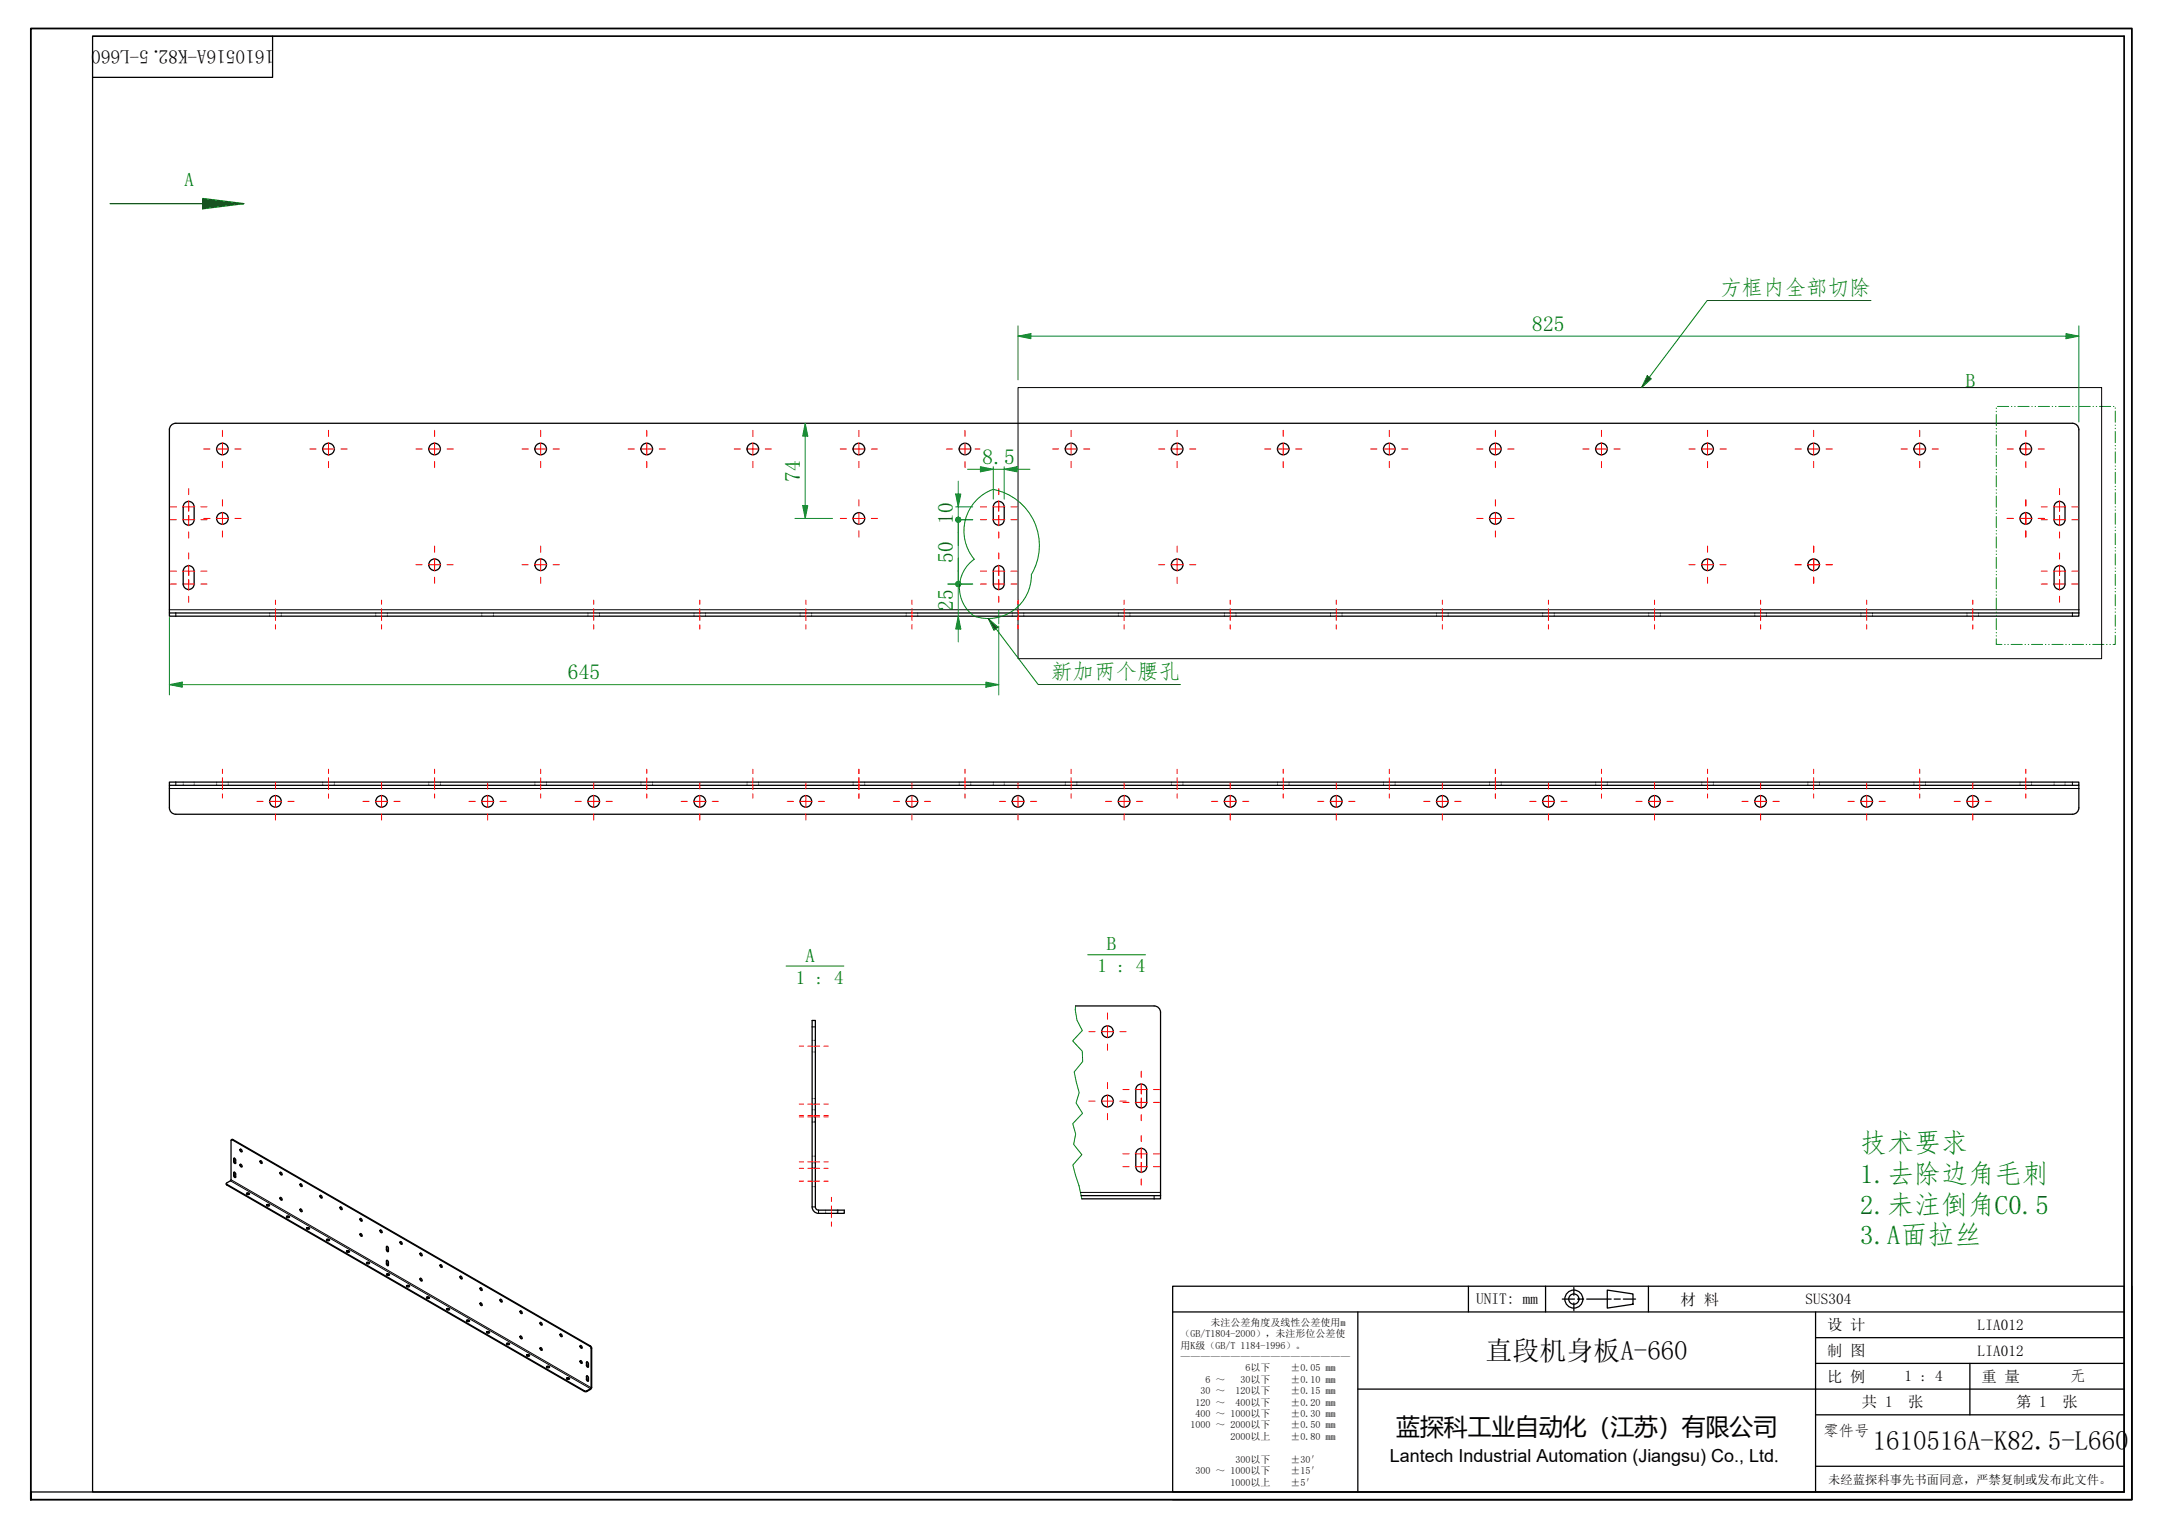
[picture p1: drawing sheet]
<svg xmlns="http://www.w3.org/2000/svg" width="420mm" height="297mm" viewBox="0 0 420 297" stroke-linecap="round" stroke-linejoin="round" font-family="sans-serif">
<g fill="none" stroke="#00f" stroke-width=".19">
<path d="M52.4 119.2v.2M52.4 119.6v.2M54.7 119.2v.2M54.7 119.6v.2M73.1 119.2v.2M73.1 119.6v.2M75.3 119.2v.2M75.3 119.6v.2M93.7 119.2v.2M93.7 119.6v.2M95.9 119.2v.2M95.9 119.6v.2"/>
<path d="M114.3 119.2v.2M114.3 119.6v.2M116.6 119.2v.2M116.6 119.6v.2M134.9 119.2v.2M134.9 119.6v.2M137.2 119.2v.2M137.2 119.6v.2M155.6 119.2v.2M155.6 119.6v.2M157.8 119.2v.2M157.8 119.6v.2"/>
<path d="M176.2 119.2v.2M176.2 119.6v.2M178.4 119.2v.2M178.4 119.6v.2M196.8 119.2v.2M196.8 119.6v.2M199.1 119.2v.2M199.1 119.6v.2M217.4 119.2v.2M217.4 119.6v.2M219.7 119.2v.2M219.7 119.6v.2"/>
<path d="M238.1 119.2v.2M238.1 119.6v.2M240.3 119.2v.2M240.3 119.6v.2M258.7 119.2v.2M258.7 119.6v.2M260.9 119.2v.2M260.9 119.6v.2M279.3 119.2v.2M279.3 119.6v.2M281.6 119.2v.2M281.6 119.6v.2"/>
<path d="M299.9 119.2v.2M299.9 119.6v.2M302.2 119.2v.2M302.2 119.6v.2M320.6 119.2v.2M320.6 119.6v.2M322.8 119.2v.2M322.8 119.6v.2M341.2 119.2v.2M341.2 119.6v.2M343.4 119.2v.2M343.4 119.6v.2"/>
<path d="M361.8 119.2v.2M361.8 119.6v.2M364.1 119.2v.2M364.1 119.6v.2M382.4 119.2v.2M382.4 119.6v.2M384.7 119.2v.2M384.7 119.6v.2M35.6 152v.2M35.6 152.5v.2M37.7 152v.2M37.7 152.5v.2"/>
<path d="M42.1 152v.2M42.1 152.5v.2M44.4 152v.2M44.4 152.5v.2M62.7 152v.2M62.7 152.5v.2M65 152v.2M65 152.5v.2M83.4 152v.2M83.4 152.5v.2M85.6 152v.2M85.6 152.5v.2"/>
<path d="M104 152v.2M104 152.5v.2M106.2 152v.2M106.2 152.5v.2M124.6 152v.2M124.6 152.5v.2M126.9 152v.2M126.9 152.5v.2M145.2 152v.2M145.2 152.5v.2M147.5 152v.2M147.5 152.5v.2"/>
<path d="M165.9 152v.2M165.9 152.5v.2M168.1 152v.2M168.1 152.5v.2M186.5 152v.2M186.5 152.5v.2M188.7 152v.2M188.7 152.5v.2M193.1 152v.2M193.1 152.5v.2M195.2 152v.2M195.2 152.5v.2"/>
<path d="M207.1 152v.2M207.1 152.5v.2M209.4 152v.2M209.4 152.5v.2M227.7 152v.2M227.7 152.5v.2M230 152v.2M230 152.5v.2M248.4 152v.2M248.4 152.5v.2M250.6 152v.2M250.6 152.5v.2"/>
<path d="M269 152v.2M269 152.5v.2M271.2 152v.2M271.2 152.5v.2M289.6 152v.2M289.6 152.5v.2M291.9 152v.2M291.9 152.5v.2M310.2 152v.2M310.2 152.5v.2M312.5 152v.2M312.5 152.5v.2"/>
<path d="M330.9 152v.2M330.9 152.5v.2M333.1 152v.2M333.1 152.5v.2M351.5 152v.2M351.5 152.5v.2M353.7 152v.2M353.7 152.5v.2M372.1 152v.2M372.1 152.5v.2M374.4 152v.2M374.4 152.5v.2"/>
<path d="M392.7 152v.2M392.7 152.5v.2M395 152v.2M395 152.5v.2M399.4 152v.2M399.4 152.5v.2M401.5 152v.2M401.5 152.5v.2M157.9 213.6h.2M157.9 218.2h.2M157.9 215.7h.2M157.9 218h.2"/>
<path d="M157.9 202.2h.2M157.9 204.5h.2M158.3 213.6h.2M158.3 218.2h.2M158.3 215.7h.2M158.3 218h.2M158.3 202.2h.2M158.3 204.5h.2M157.9 230.7h.2M157.9 226.1h.2M157.9 224.7h.2M157.9 227h.2"/>
<path d="M158.3 230.7h.2M158.3 226.1h.2M158.3 224.7h.2M158.3 227h.2M160.5 235.2v.3M160.5 235.7v.2M162.8 235.2v.3M162.8 235.7v.2"/>
</g>
<g fill="none" stroke="#000" stroke-width=".25">
<path d="M36.1 97.7a1.06 1.06 0 0 1 1.6 .8v2.5a1.06 1.06 0 0 1-1 1.1 1.06 1.06 0 0 1-1.1-1.1v-2.5l.1-.3zM193.6 97.7a1.06 1.06 0 0 1 1.1-.1 1.06 1.06 0 0 1 .5 .9v2.5a1.06 1.06 0 0 1-1 1.1 1.06 1.06 0 0 1-1.1-1.1v-2.5l.1-.3zM399.6 97.9a1.06 1.06 0 0 1 1.2-.4 1.06 1.06 0 0 1 .7 1v2.5a1.06 1.06 0 0 1-1.1 1.1 1.06 1.06 0 0 1-1-1.1v-2.5zM32.9 119.2v-35.7a1.25 1.25 0 0 1 1.3-1.2h368.7a1.25 1.25 0 0 1 1.3 1.2v35.7M32.9 119.2h371.3v.6h-371.3zM36.1 110.2a1.06 1.06 0 0 1 1.1-.1 1.06 1.06 0 0 1 .5 .9v2.5a1.06 1.06 0 0 1-1 1.1 1.06 1.06 0 0 1-1.1-1.1v-2.5l.1-.3zM193.6 110.2a1.06 1.06 0 0 1 1.1-.1 1.06 1.06 0 0 1 .5 .9v2.5a1.06 1.06 0 0 1-1 1.1 1.06 1.06 0 0 1-1.1-1.1v-2.5l.1-.3zM399.6 110.4a1.06 1.06 0 0 1 1.2-.4 1.06 1.06 0 0 1 .7 1v2.5a1.06 1.06 0 0 1-1.1 1.1 1.06 1.06 0 0 1-1-1.1v-2.5zM32.9 152h371.3v.7h-371.3zM32.9 152.7v4.3a1.25 1.25 0 0 0 1.3 1.3h368.7a1.25 1.25 0 0 0 1.3-1.3v-4.3M157.9 198.4h.6v36.2a.62 .62 0 0 0 .7 .6h5v.7h-5a1.25 1.25 0 0 1-1.3-1.3zM209.1 195.6h15.3a1.25 1.25 0 0 1 1.2 1.2v35.6"/>
<path d="M221 211.2a1.06 1.06 0 0 1 1.2-.4 1.06 1.06 0 0 1 .8 1v2.5a1.06 1.06 0 0 1-1.1 1.1 1.06 1.06 0 0 1-1.1-1.1v-2.5zM45 221.6h.2l69.5 40.1 .2 .4v7.8l-.9 .5h-.4l-69.5-40.2-.1-.2 .9-.7zM45 221.6l.3-.1 69.5 40.2 .2 .4v7.8l-1 .6h-.4l-69.5-40.1-.1-.3M45.5 227.9l.3 .2v.7a.23 .23 0 0 1-.3 .1 .23 .23 0 0 1-.1-.4zM45.5 225.2l.3 .2v.7a.23 .23 0 0 1-.3 .1 .23 .23 0 0 1-.1-.4zM45.6 225.1v.7l.2 .3M45.6 227.9v.6l.2 .3M46.7 226.4l.3 .1a.21 .21 0 0 1 .1 .3 .21 .21 0 0 1-.3 .1 .21 .21 0 0 1-.1-.3zM46.7 223.4l.3 .2a.21 .21 0 0 1 .1 .2 .21 .21 0 0 1-.3 .1 .21 .21 0 0 1-.1-.2zM46.8 226.3v.3l.3 .2M46.8 223.4v.3l.3 .2M47.9 232.1l.3-.1 .3 .1"/>
<path d="M48 232l.2-.1a.2 .2 0 0 1 .2 0 .2 .2 0 0 1 0 .3h-.1a.22 .22 0 0 1-.3 0 .22 .22 0 0 1 0-.2zM50.6 225.7l.3 .1a.21 .21 0 0 1 .1 .3 .21 .21 0 0 1-.3 .1 .21 .21 0 0 1-.1-.3zM50.7 225.6v.3l.3 .2M51.8 234.4l.3-.1 .3 .1M51.8 234.2l.2-.1a.2 .2 0 0 1 .3 .1 .2 .2 0 0 1 0 .2h-.4zM54.5 232.8l.3 .1a.21 .21 0 0 1 .1 .3 .21 .21 0 0 1-.3 .1 .21 .21 0 0 1-.1-.2zM54.5 227.9l.3 .1a.21 .21 0 0 1 .1 .3 .21 .21 0 0 1-.3 .1 .21 .21 0 0 1-.1-.2zM54.6 232.8v.3l.2 .2M54.6 227.9v.3l.2 .2M55.7 236.6l.3-.1 .3 .1M55.7 236.5l.3-.1a.2 .2 0 0 1 .3 .2 .2 .2 0 0 1-.3 .1l-.3-.1zM58.4 235.1l.3 .1a.21 .21 0 0 1 .1 .3 .21 .21 0 0 1-.3 .1 .21 .21 0 0 1-.1-.3z"/>
<path d="M58.4 230.2l.3 .1a.21 .21 0 0 1 .1 .3 .21 .21 0 0 1-.3 .1 .21 .21 0 0 1-.1-.3zM58.5 235v.3l.2 .2M58.5 230.1v.3l.2 .2M59.6 238.9l.3-.1 .3 .1M59.6 238.7l.2-.1a.23 .23 0 0 1 .3 .1 .23 .23 0 0 1 0 .3 .23 .23 0 0 1-.3 0zM62.2 232.4l.4 .1a.21 .21 0 0 1 0 .3 .21 .21 0 0 1-.2 .1 .21 .21 0 0 1-.2-.2zM62.3 232.4l.1 .3 .2 .1M66.1 234.7l.4 .1a.21 .21 0 0 1 0 .3 .21 .21 0 0 1-.2 .1 .21 .21 0 0 1-.2-.3zM66.2 234.6l.1 .3 .2 .2M70 239.8l.3 .2a.18 .18 0 0 1 .1 .2 .18 .18 0 0 1-.2 .1zM70 236.9l.3 .1a.18 .18 0 0 1 .1 .3 .18 .18 0 0 1-.2 .1zM70.1 239.8l.1 .3 .2 .2"/>
<path d="M70.1 236.9l.1 .2 .2 .2M73.9 239.1l.3 .2a.21 .21 0 0 1 .1 .2 .21 .21 0 0 1-.3 .2 .21 .21 0 0 1-.1-.3zM74 239.1l.1 .3 .2 .2M210.2 232.4h15.4M221 223.7a1.06 1.06 0 0 1 1.2-.4 1.06 1.06 0 0 1 .8 1v2.5a1.06 1.06 0 0 1-1.1 1.1 1.06 1.06 0 0 1-1.1-1.1v-2.5zM225.6 232.4v.7h-15.3M63.5 241.1l.3-.1 .3 .1M63.5 241l.3-.1a.2 .2 0 0 1 .3 .2 .2 .2 0 0 1-.3 .1l-.3-.1zM67.4 243.4l.3-.1 .2 .1M67.4 243.2l.2-.1a.2 .2 0 0 1 .3 0 .2 .2 0 0 1 0 .3h-.4zM71.3 245.6l.3-.1 .2 .1M71.3 245.5l.2-.1a.2 .2 0 0 1 .3 0 .2 .2 0 0 1 0 .3h-.2a.22 .22 0 0 1-.2 0 .22 .22 0 0 1-.1-.2z"/>
<path d="M75.2 245l.3 .2v.7a.23 .23 0 0 1-.3 .1 .23 .23 0 0 1-.1-.3zM75.2 242.3l.3 .2v.7a.23 .23 0 0 1-.3 .1 .23 .23 0 0 1-.1-.3zM75.2 247.8l.2-.1 .3 .1M75.2 247.7l.3-.1a.2 .2 0 0 1 .2 .2 .2 .2 0 0 1-.3 .2l-.2-.1zM75.3 242.3v.7l.2 .3M75.3 245v.7l.2 .3M77.8 241.4l.3 .1a.21 .21 0 0 1 .1 .3 .21 .21 0 0 1-.3 .1 .21 .21 0 0 1-.1-.2zM77.9 241.3v.3l.3 .2M79.1 250.1l.2-.1 .3 .1M79.1 249.9h.2a.2 .2 0 0 1 .2 0 .2 .2 0 0 1 0 .2l-.1 .1a.22 .22 0 0 1-.3 0 .22 .22 0 0 1 0-.3zM81.7 248.5l.3 .2a.21 .21 0 0 1 .1 .2 .21 .21 0 0 1-.3 .1 .21 .21 0 0 1-.1-.2zM81.7 243.6l.3 .2a.21 .21 0 0 1 .1 .2 .21 .21 0 0 1-.3 .2 .21 .21 0 0 1-.1-.3z"/>
<path d="M81.8 248.5v.3l.3 .2M81.8 243.6v.3l.3 .2M82.9 252.3l.3-.1 .3 .1M83 252.2l.2-.1a.2 .2 0 0 1 .2 0 .2 .2 0 0 1 0 .3h-.4zM85.6 245.9l.3 .1a.21 .21 0 0 1 .1 .3 .21 .21 0 0 1-.3 .1 .21 .21 0 0 1-.1-.3zM85.7 245.8v.3l.3 .2M86.8 254.6l.3-.1 .3 .1M86.8 254.4l.2-.1a.23 .23 0 0 1 .4 .1 .23 .23 0 0 1-.1 .3 .23 .23 0 0 1-.3 0zM89.5 248.1l.3 .2a.21 .21 0 0 1 .1 .2 .21 .21 0 0 1-.3 .1 .21 .21 0 0 1-.1-.2zM89.6 248.1v.3l.2 .2M90.7 256.8l.3-.1 .3 .1M90.7 256.7l.2-.1a.2 .2 0 0 1 .3 0 .2 .2 0 0 1 0 .3h-.1a.22 .22 0 0 1-.3 0 .22 .22 0 0 1-.1-.2z"/>
<path d="M93.4 253.3l.3 .1a.21 .21 0 0 1 .1 .3 .21 .21 0 0 1-.3 .1 .21 .21 0 0 1-.1-.2zM93.4 250.4l.3 .1a.21 .21 0 0 1 .1 .3 .21 .21 0 0 1-.3 .1 .21 .21 0 0 1-.1-.3zM93.5 253.3v.3l.2 .1M93.5 250.3v.3l.2 .2M94.6 259.1l.3-.1 .3 .1M94.6 258.9l.2-.1a.2 .2 0 0 1 .3 .1 .2 .2 0 0 1 0 .2h-.4zM97.2 252.6l.4 .1a.21 .21 0 0 1 0 .3 .21 .21 0 0 1-.2 .1 .21 .21 0 0 1-.2-.2zM97.3 252.6l.1 .3 .2 .2M101.1 259.8l.4 .1a.21 .21 0 0 1 0 .3 .21 .21 0 0 1-.2 .1 .21 .21 0 0 1-.2-.3zM101.1 254.9l.4 .1a.21 .21 0 0 1 0 .3 .21 .21 0 0 1-.2 .1 .21 .21 0 0 1-.2-.3zM101.2 259.7l.1 .3 .2 .2M101.2 254.8l.1 .3 .2 .2"/>
<path d="M105 257.1l.3 .1a.21 .21 0 0 1 .1 .3 .21 .21 0 0 1-.2 .1 .21 .21 0 0 1-.2-.2zM105.1 257.1l.1 .3 .2 .1M108.9 259.3l.3 .2a.21 .21 0 0 1 .1 .3 .21 .21 0 0 1-.3 .1 .21 .21 0 0 1-.1-.3zM109 259.3l.1 .3 .2 .2M98.5 261.3l.3-.1 .3 .1M98.5 261.2l.3-.1a.2 .2 0 0 1 .3 .2 .2 .2 0 0 1-.3 .1l-.3-.1zM102.4 263.6l.3-.1 .2 .1M102.4 263.4l.2-.1a.2 .2 0 0 1 .3 0 .2 .2 0 0 1 0 .3l-.2 .1a.22 .22 0 0 1-.2 0 .22 .22 0 0 1-.1-.3zM105 262l.3 .1a.21 .21 0 0 1 .1 .3 .21 .21 0 0 1-.2 .1 .21 .21 0 0 1-.2-.2zM105.1 262l.1 .3 .2 .1M106.3 265.8l.3-.1 .2 .1M106.3 265.7l.3-.1a.2 .2 0 0 1 .3 .2 .21 .21 0 0 1-.4 .1l-.2-.1z"/>
<path d="M110.2 268.1l.2-.1 .3 .1M110.2 267.9l.2-.1a.2 .2 0 0 1 .3 0 .2 .2 0 0 1 0 .3l-.2 .1a.22 .22 0 0 1-.2-.1 .22 .22 0 0 1-.1-.2zM112.8 264.5l.3 .2a.21 .21 0 0 1 .1 .2 .21 .21 0 0 1-.3 .2 .21 .21 0 0 1-.1-.3zM112.8 261.6l.3 .1a.21 .21 0 0 1 .1 .3 .21 .21 0 0 1-.3 .1 .21 .21 0 0 1-.1-.2zM112.9 264.5v.3l.3 .2M112.9 261.6v.2l.3 .2M114 267.5l.4 .2v.7a.23 .23 0 0 1-.3 .1 .23 .23 0 0 1-.1-.4zM114 264.8l.4 .2v.7a.23 .23 0 0 1-.3 .1 .23 .23 0 0 1-.1-.4zM114.1 264.7v.7l.3 .3M114.1 267.5v.6l.3 .3"/>
<circle cx="43.2" cy="87.3" r="1.13"/>
<circle cx="63.9" cy="87.3" r="1.13"/>
<circle cx="84.5" cy="87.3" r="1.13"/>
<circle cx="105.1" cy="87.3" r="1.13"/>
<circle cx="125.7" cy="87.3" r="1.13"/>
<circle cx="146.4" cy="87.3" r="1.13"/>
<circle cx="167" cy="87.3" r="1.13"/>
<circle cx="187.6" cy="87.3" r="1.13"/>
<circle cx="208.2" cy="87.3" r="1.13"/>
<circle cx="228.9" cy="87.3" r="1.13"/>
<circle cx="249.5" cy="87.3" r="1.13"/>
<circle cx="270.1" cy="87.3" r="1.13"/>
<circle cx="290.7" cy="87.3" r="1.13"/>
<circle cx="311.4" cy="87.3" r="1.13"/>
<circle cx="332" cy="87.3" r="1.13"/>
<circle cx="352.6" cy="87.3" r="1.13"/>
<circle cx="373.2" cy="87.3" r="1.13"/>
<circle cx="393.9" cy="87.3" r="1.13"/>
<circle cx="43.2" cy="100.8" r="1.13"/>
<circle cx="84.5" cy="109.8" r="1.13"/>
<circle cx="105.1" cy="109.8" r="1.13"/>
<circle cx="167" cy="100.8" r="1.13"/>
<circle cx="228.9" cy="109.8" r="1.13"/>
<circle cx="290.7" cy="100.8" r="1.13"/>
<circle cx="332" cy="109.8" r="1.13"/>
<circle cx="352.6" cy="109.8" r="1.13"/>
<circle cx="393.9" cy="100.8" r="1.13"/>
<circle cx="53.6" cy="155.8" r="1.13"/>
<circle cx="74.2" cy="155.8" r="1.13"/>
<circle cx="94.8" cy="155.8" r="1.13"/>
<circle cx="115.4" cy="155.8" r="1.13"/>
<circle cx="136.1" cy="155.8" r="1.13"/>
<circle cx="156.7" cy="155.8" r="1.13"/>
<circle cx="177.3" cy="155.8" r="1.13"/>
<circle cx="197.9" cy="155.8" r="1.13"/>
<circle cx="218.6" cy="155.8" r="1.13"/>
<circle cx="239.2" cy="155.8" r="1.13"/>
<circle cx="259.8" cy="155.8" r="1.13"/>
<circle cx="280.4" cy="155.8" r="1.13"/>
<circle cx="301.1" cy="155.8" r="1.13"/>
<circle cx="321.7" cy="155.8" r="1.13"/>
<circle cx="342.3" cy="155.8" r="1.13"/>
<circle cx="362.9" cy="155.8" r="1.13"/>
<circle cx="383.6" cy="155.8" r="1.13"/>
<circle cx="215.3" cy="200.6" r="1.13"/>
<circle cx="215.3" cy="214.1" r="1.13"/>
</g>
<g fill="none" stroke="#000" stroke-width=".19">
<path d="M32.9 118.5h371.3M34.2 119.2v.6M402.9 119.2v.6M32.9 153.3h371.3M34.2 152v.7M402.9 152v.7M157.9 199.6h.6M44.1 230.2v.2M44.8 229.5l70 40.5v.1M44.9 229.3l70 40.5 .1-.1M45.3 221.5l-.1 .1M45.5 228.5h-.1"/>
<path d="M45.5 227.9l-.1 .1M45.5 225.2l-.1 .1M45.5 225.8h-.1M157.9 234.6h.6M159.2 235.2v.7M162.9 235.2v.7M210.1 231.8h15.5M224.4 232.4v.7M75.2 245.1h-.1M75.2 245.6l-.1 .1M75.2 242.4h-.1M75.2 242.9l-.1 .1"/>
<path d="M113.6 270.4v.1M114.1 270.4v.1M114.1 267.5l-.1 .1M114.1 268.1h-.1M114.1 265.4h-.1M114.1 264.8l-.1 .1M114.8 261.7h-.1M115 262.1h-.1"/>
</g>
<path d="M157.9 214.6h.2M157.9 217.1h.2M158.3 214.6h.2M158.3 217.1h.2M157.9 229.6h.2M157.9 227.1h.2M158.3 229.6h.2M158.3 227.1h.2" fill="none" stroke="#00f" stroke-width=".19"/>
<path d="M152.8 187.8h11.3M211.5 185.6h11.2" fill="none" stroke="#008000" stroke-width=".19"/>
<path d="M209.1 195.6v.7l.3 2 1 2-1.8 2 1.8 2.1 .1 2-1.6 2 .9 4-.6 2 1.3 2-1.9 2 .5 2-.4 2.1 1.6 2-1.7 2 1.2 4 .5 2.6" fill="none" stroke="#008000" stroke-width=".19"/>
<path d="M39.4 39.6h8" fill="none" stroke="#008000" stroke-width=".25"/>
<path d="M39.4 38.6l8 1-8 1z" fill="#008000"/>
<path d="M21.4 39.6h18M39.4 38.6l8 1-8 1z" fill="none" stroke="#008000" stroke-width=".25"/>
<g fill="none" stroke="#008000" stroke-width=".19">
<path d="M388.1 79.3v.1M388.1 79.9v.1M388.4 79h2.1M391.1 79h.1M391.7 79h.1M392.3 79h2.2M395 79h.1M395.7 79h.1M396.3 79h2.2M399 79h.1M399.6 79h.1M400.3 79h2.1"/>
<path d="M403 79h.1M403.6 79h.1M404.2 79h2.2M406.9 79h.1M407.6 79h.1M408.2 79h2.2M410.9 79h.1M411.3 79.3v.1M411.3 79.9v2.2M388.1 80.6v2.1M388.1 83.3v.1M388.1 83.9v.1"/>
<path d="M388.1 84.5v2.2M388.1 87.2v.1M388.1 87.9v.1M388.1 88.5v2.2M388.1 91.2v.1M388.1 91.8v.1M388.1 92.5v2.1M388.1 95.2v.1M388.1 95.8v.1M388.1 96.4v2.2M388.1 99.1v.1M388.1 99.8v.1"/>
<path d="M411.3 82.6v.1M411.3 83.3h.1M411.3 83.9v2.1M411.3 86.6v.1M411.3 87.2v.1M411.3 87.8v2.2M411.3 90.6h.1M411.3 91.2v.1M411.3 91.8v2.2M411.3 94.5v.1M411.3 95.2h.1M411.3 95.8v2.1"/>
<path d="M411.3 98.5v.1M411.3 99.1v.1M411.3 99.7v2.2M388.1 100.4v2.2M388.1 103.1v.1M388.1 103.7v.1M388.1 104.4v2.1M388.1 107.1v.1M388.1 107.7v.1M388.1 108.3v2.2M388.1 111v.1M388.1 111.7v.1"/>
<path d="M388.1 112.3v2.2M388.1 115v.1M388.1 115.6v.1M388.1 116.3v2.1M388.1 119v.1M388.1 119.6v.1M411.3 102.5h.1M411.3 103.1v.1M411.3 103.7v2.2M411.3 106.4v.1M411.3 107v.1M411.3 107.7v2.1"/>
<path d="M411.3 110.4v.1M411.3 111v.1M411.3 111.6v2.2M411.3 114.3v.1M411.3 115v.1M411.3 115.6v2.2M411.3 118.3v.1M411.3 118.9v.1M411.3 119.6v2.1M388.1 124.2v1.1h1.1M388.1 120.2v2.2M388.1 122.9v.1"/>
<path d="M388.1 123.6v.1M389.8 125.3h.1M390.4 125.3h.1M391 125.3h2.2M393.7 125.3h.1M394.4 125.3h.1M395 125.3h2.1M397.7 125.3h.1M398.3 125.3h.1M398.9 125.3h2.2M401.7 125.3h.1M402.3 125.3h.1"/>
<path d="M402.9 125.3h2.2M405.6 125.3h.1M406.3 125.3h.1M406.9 125.3h2.1M409.6 125.3h.1M410.2 125.3h.1M411.3 123.5v1.8h-.5M411.3 122.3v.1M411.3 122.9v.1"/>
</g>
<path d="M6 291.5v-1.5v1.5M6 290v-284.5h408.5v286h-408.5" fill="none" stroke="#000" stroke-width=".35"/>
<path d="M18 7h395v283h-395zM18 7h395M53 7v8h-35M413 7v283h-407" fill="none" stroke="#000" stroke-width=".25"/>
<g fill="none" stroke="#000" stroke-width=".25">
<path d="M228 250h185v40h-185zM228 255h185M264 255v35M285.5 250v5M300.5 250v5M303.7 252.5h2.4M306 250.3v1.5M306 253.3v1.5M306.7 252.5h1.2M308.5 252.5h4.8M312.5 250.8l5 .7v2l-5 .8zM313.8 252.5h1.2"/>
<path d="M315.6 252.5h2.4M320.5 250v5M353 255v35M414.5 250v41.5h-186.5M264 270h149M353 275h60M353 265h60M353 260h60M383 265v10M353 285h60"/>
<circle cx="306" cy="252.5" r="1.75"/>
<circle cx="306" cy="252.5" r="1"/>
</g>
<path d="M197.9 75.3h210.7v52.7h-210.7z" fill="none" stroke="#000" stroke-width=".19"/>
<g fill="none" stroke="#f00" stroke-width=".19">
<path d="M53.6 116.7v.8M53.6 118.3v1.1M53.6 119.6v1M74.2 116.7v.8M74.2 118.3v1.1M74.2 119.6v1M115.4 116.7v.8M115.4 118.3v1.1M115.4 119.6v1M136.1 116.7v.8M136.1 118.3v1.1M136.1 119.6v1"/>
<path d="M156.7 116.7v.8M156.7 118.3v1.1M156.7 119.6v1M177.3 116.7v.8M177.3 118.3v1.1M177.3 119.6v1M197.9 116.7v.8M197.9 118.3v1.1M197.9 119.6v1M218.6 116.7v.8M218.6 118.3v1.1M218.6 119.6v1"/>
<path d="M239.2 116.7v.8M239.2 118.3v1.1M239.2 119.6v1M259.8 116.7v.8M259.8 118.3v1.1M259.8 119.6v1M280.4 116.7v.8M280.4 118.3v1.1M280.4 119.6v1M301.1 116.7v.8M301.1 118.3v1.1M301.1 119.6v1"/>
<path d="M321.7 116.7v.8M321.7 118.3v1.1M321.7 119.6v1M342.3 116.7v.8M342.3 118.3v1.1M342.3 119.6v1M362.9 116.7v.8M362.9 118.3v1.1M362.9 119.6v1M383.6 116.7v.8M383.6 118.3v1.1M383.6 119.6v1"/>
<path d="M53.6 121.5v.8M74.2 121.5v.8M115.4 121.5v.8M136.1 121.5v.8M156.7 121.5v.8M177.3 121.5v.8M197.9 121.5v.8M218.6 121.5v.8M239.2 121.5v.8M259.8 121.5v.8M280.4 121.5v.8M301.1 121.5v.8"/>
<path d="M321.7 121.5v.8M342.3 121.5v.8M362.9 121.5v.8M383.6 121.5v.8M43.2 149.5v.9M43.2 151.2v1M43.2 152.5v1M43.2 154.3v.9M63.9 149.5v.9M63.9 151.2v1M63.9 152.5v1M63.9 154.3v.9"/>
<path d="M84.5 149.5v.9M84.5 151.2v1M84.5 152.5v1M84.5 154.3v.9M105.1 149.5v.9M105.1 151.2v1M105.1 152.5v1M105.1 154.3v.9M125.7 149.5v.9M125.7 151.2v1M125.7 152.5v1M125.7 154.3v.9"/>
<path d="M146.4 149.5v.9M146.4 151.2v1M146.4 152.5v1M146.4 154.3v.9M167 149.5v.9M167 151.2v1M167 152.5v1M167 154.3v.9M187.6 149.5v.9M187.6 151.2v1M187.6 152.5v1M187.6 154.3v.9"/>
<path d="M208.2 149.5v.9M208.2 151.2v1M208.2 152.5v1M208.2 154.3v.9M228.9 149.5v.9M228.9 151.2v1M228.9 152.5v1M228.9 154.3v.9M249.5 149.5v.9M249.5 151.2v1M249.5 152.5v1M249.5 154.3v.9"/>
<path d="M270.1 149.5v.9M270.1 151.2v1M270.1 152.5v1M270.1 154.3v.9M290.7 149.5v.9M290.7 151.2v1M290.7 152.5v1M290.7 154.3v.9M311.4 149.5v.9M311.4 151.2v1M311.4 152.5v1M311.4 154.3v.9"/>
<path d="M332 149.5v.9M332 151.2v1M332 152.5v1M332 154.3v.9M352.6 149.5v.9M352.6 151.2v1M352.6 152.5v1M352.6 154.3v.9M373.2 149.5v.9M373.2 151.2v1M373.2 152.5v1M373.2 154.3v.9"/>
<path d="M393.9 149.5v.9M393.9 151.2v1M393.9 152.5v1M393.9 154.3v.9M155.4 217.1h.8M155.4 214.6h.8M155.4 216.9h.8M155.4 203.4h.8M157.1 217.1h1M157.1 214.6h1M157.1 216.9h1M157.1 203.4h1"/>
<path d="M158.3 217.1h1.1M158.3 214.6h1.1M158.3 216.9h1.1M158.3 203.4h1.1M160.2 217.1h.8M160.2 214.6h.8M160.2 216.9h.8M160.2 203.4h.8M155.4 229.6h.8M155.4 227.1h.8M155.4 225.9h.8M157.1 229.6h1"/>
<path d="M157.1 227.1h1M157.1 225.9h1M158.3 229.6h1.1M158.3 227.1h1.1M158.3 225.9h1.1M160.2 229.6h.8M160.2 227.1h.8M160.2 225.9h.8M161.7 232.7v.9M161.7 234.4v1.1M161.7 235.7v1M161.7 237.5v.9"/>
</g>
<g fill="none" stroke="#f00" stroke-width=".19">
<path d="M33.1 98.5h1.2M35.5 98.5h2.4M36.7 95v1.2M36.7 97.3v2.1M39.1 98.5h1.1M39.6 87.3h1.2M42 87.3h2.5M43.2 83.7v1.2M43.2 86.1v2.4M43.2 89.7v1.2M43.2 97.2v1.2M43.2 99.6v2.4"/>
<path d="M45.7 87.3h1.2M60.2 87.3h1.3M62.7 87.3h2.4M63.9 83.7v1.2M63.9 86.1v2.4M63.9 89.7v1.2M66.3 87.3h1.2M80.9 87.3h1.2M83.3 87.3h2.4M84.5 83.7v1.2M84.5 86.1v2.4M84.5 89.7v1.2"/>
<path d="M86.9 87.3h1.2M101.5 87.3h1.2M103.9 87.3h2.4M105.1 83.7v1.2M105.1 86.1v2.4M105.1 89.7v1.2M107.5 87.3h1.2M122.1 87.3h1.2M124.5 87.3h2.5M125.7 83.7v1.2M125.7 86.1v2.4M125.7 89.7v1.2"/>
<path d="M128.2 87.3h1.2M142.7 87.3h1.3M145.2 87.3h2.4M146.4 83.7v1.2M146.4 86.1v2.4M146.4 89.7v1.2M148.8 87.3h1.2M163.4 87.3h1.2M165.8 87.3h2.4M167 83.7v1.2M167 86.1v2.4M167 89.7v1.2"/>
<path d="M167 97.2v1.2M167 99.6v2.4M169.4 87.3h1.2M184 87.3h1.2M186.4 87.3h2.2M187.6 83.7v1.2M187.6 86.1v2.4M187.6 89.7v1.2M189.6 87.3h.9M204.6 87.3h1.2M207 87.3h2.5M208.2 83.7v1.2"/>
<path d="M208.2 86.1v2.4M208.2 89.7v1.2M210.7 87.3h1.2M225.2 87.3h1.3M227.7 87.3h2.4M228.9 83.7v1.2M228.9 86.1v2.4M228.9 89.7v1.2M231.3 87.3h1.2M245.9 87.3h1.2M248.3 87.3h2.4M249.5 83.7v1.2"/>
<path d="M249.5 86.1v2.4M249.5 89.7v1.2M251.9 87.3h1.2M266.5 87.3h1.2M268.9 87.3h2.4M270.1 83.7v1.2M270.1 86.1v2.4M270.1 89.7v1.2M272.5 87.3h1.2M287.1 87.3h1.2M289.5 87.3h2.5M290.7 83.7v1.2"/>
<path d="M290.7 86.1v2.4M290.7 89.7v1.2M290.7 97.2v1.2M290.7 99.6v2.4M293.2 87.3h1.2M307.7 87.3h1.3M310.2 87.3h2.4M311.4 83.7v1.2M311.4 86.1v2.4M311.4 89.7v1.2M313.8 87.3h1.2M328.4 87.3h1.2"/>
<path d="M330.8 87.3h2.4M332 83.7v1.2M332 86.1v2.4M332 89.7v1.2M334.4 87.3h1.2M349 87.3h1.2M351.4 87.3h2.4M352.6 83.7v1.2M352.6 86.1v2.4M352.6 89.7v1.2M355 87.3h1.2M369.6 87.3h1.2"/>
<path d="M372 87.3h2.5M373.2 83.7v1.2M373.2 86.1v2.4M373.2 89.7v1.2M375.7 87.3h1.2M390.2 87.3h1.3M392.7 87.3h2.4M393.9 83.7v1.2M393.9 86.1v2.4M393.9 89.7v1.2M393.9 97.2v1.2M393.9 99.6v2.4"/>
<path d="M396.3 87.3h1.2M396.9 98.5h1.2M399.2 98.5h2.4M400.4 95v1.2M400.4 97.3v2.1M402.8 98.5h1.2M33.1 113.5h1.2M33.1 111h1.2M33.1 101h1.2M35.5 113.5h2.4M35.5 111h2.4M35.5 101h2.4"/>
<path d="M36.7 100.2v2M36.7 103.4v1.2M36.7 107.5v1.2M36.7 109.8v2.1M36.7 112.7v2M36.7 115.9v1.2M39.1 113.5h1.1M39.1 111h1.1M39.1 101h1.1M39.6 100.8h1.2M42 100.8h2.5M43.2 103.2v1.2"/>
<path d="M45.7 100.8h1.2M80.9 109.8h1.2M83.3 109.8h2.4M84.5 106.2v1.2M84.5 108.6v2.4M84.5 112.2v1.2M86.9 109.8h1.2M101.5 109.8h1.2M103.9 109.8h2.4M105.1 106.2v1.2M105.1 108.6v2.4M105.1 112.2v1.2"/>
<path d="M107.5 109.8h1.2M163.4 100.8h1.2M165.8 100.8h2.4M167 103.2v1.2M169.4 100.8h1.2M225.2 109.8h1.3M227.7 109.8h2.4M228.9 106.2v1.2M228.9 108.6v2.4M228.9 112.2v1.2M231.3 109.8h1.2M287.1 100.8h1.2"/>
<path d="M289.5 100.8h2.5M290.7 103.2v1.2M293.2 100.8h1.2M328.4 109.8h1.2M330.8 109.8h2.4M332 106.2v1.2M332 108.6v2.4M332 112.2v1.2M334.4 109.8h1.2M349 109.8h1.2M351.4 109.8h2.4M352.6 106.2v1.2"/>
<path d="M352.6 108.6v2.4M352.6 112.2v1.2M355 109.8h1.2M390.2 100.8h1.3M392.7 100.8h2.4M393.9 103.2v1.2M396.3 100.8h1.2M396.9 113.5h1.2M396.9 111h1.2M396.9 101h1.2M399.2 113.5h2.4M399.2 111h2.4"/>
<path d="M399.2 101h2.4M400.4 100.2v2M400.4 103.4v1.2M400.4 107.5v1.2M400.4 109.8v2.1M400.4 112.7v2M400.4 115.9v1.2M402.8 113.5h1.2M402.8 111h1.2M402.8 101h1.2M49.9 155.8h1.2M52.4 155.8h2.4"/>
<path d="M53.6 152.2v1.2M53.6 154.6v2.4M53.6 158.2v1.2M56 155.8h1.2M70.6 155.8h1.2M73 155.8h2.4M74.2 152.2v1.2M74.2 154.6v2.4M74.2 158.2v1.2M76.6 155.8h1.2M111.8 155.8h1.2M114.2 155.8h2.4"/>
<path d="M115.4 152.2v1.2M115.4 154.6v2.4M115.4 158.2v1.2M117.9 155.8h1.2M132.4 155.8h1.2M134.9 155.8h2.4M136.1 152.2v1.2M136.1 154.6v2.4M136.1 158.2v1.2M138.5 155.8h1.2M153.1 155.8h1.2M155.5 155.8h2.4"/>
<path d="M156.7 152.2v1.2M156.7 154.6v2.4M156.7 158.2v1.2M159.1 155.8h1.2M173.7 155.8h1.2M176.1 155.8h2.4M177.3 152.2v1.2M177.3 154.6v2.4M177.3 158.2v1.2M179.7 155.8h1.2M194.3 155.8h1.2M196.7 155.8h2.4"/>
<path d="M197.9 152.2v1.2M197.9 154.6v2.4M197.9 158.2v1.2M200.4 155.8h1.2M214.9 155.8h1.2M217.3 155.8h2.5M218.6 152.2v1.2M218.6 154.6v2.4M218.6 158.2v1.2M221 155.8h1.2M235.6 155.8h1.2M238 155.8h2.4"/>
<path d="M239.2 152.2v1.2M239.2 154.6v2.4M239.2 158.2v1.2M241.6 155.8h1.2M256.2 155.8h1.2M258.6 155.8h2.4M259.8 152.2v1.2M259.8 154.6v2.4M259.8 158.2v1.2M262.2 155.8h1.2M276.8 155.8h1.2M279.2 155.8h2.4"/>
<path d="M280.4 152.2v1.2M280.4 154.6v2.4M280.4 158.2v1.2M282.9 155.8h1.2M297.4 155.8h1.2M299.9 155.8h2.4M301.1 152.2v1.2M301.1 154.6v2.4M301.1 158.2v1.2M303.5 155.8h1.2M318.1 155.8h1.2M320.5 155.8h2.4"/>
<path d="M321.7 152.2v1.2M321.7 154.6v2.4M321.7 158.2v1.2M324.1 155.8h1.2M338.7 155.8h1.2M341.1 155.8h2.4M342.3 152.2v1.2M342.3 154.6v2.4M342.3 158.2v1.2M344.7 155.8h1.2M359.3 155.8h1.2M361.7 155.8h2.4"/>
<path d="M362.9 152.2v1.2M362.9 154.6v2.4M362.9 158.2v1.2M365.3 155.8h1.3M379.9 155.8h1.2M382.4 155.8h2.4M383.6 152.2v1.2M383.6 154.6v2.4M383.6 158.2v1.2M386 155.8h1.2"/>
</g>
<path d="M156.6 82.3v2.5" fill="none" stroke="#00803f" stroke-width=".19"/>
<path d="M156.6 82.3l.5 2.5h-1z" fill="#00803f"/>
<path d="M156.6 82.3l.5 2.5h-1zM156.6 98.3v2.5" fill="none" stroke="#00803f" stroke-width=".19"/>
<path d="M156.1 98.3h1l-.5 2.5z" fill="#00803f"/>
<path d="M197.9 65.3h2.5M156.1 98.3h1l-.5 2.5zM156.6 84.8v13.5M154.6 100.8h7.3" fill="none" stroke="#00803f" stroke-width=".19"/>
<g fill="none" stroke="#f00" stroke-width=".19">
<path d="M190.6 98.5h1.2M193 98.5h2.4M194.2 95v1.2M194.2 97.3v2.1M196.6 98.5h1.1M190.6 113.5h1.2M190.6 111h1.2M190.6 101h1.2M193 113.5h2.4M193 111h2.4M193 101h2.4M194.2 100.2v2"/>
<path d="M194.2 103.4v1.2M194.2 107.5v1.2M194.2 109.8v2.1M194.2 112.7v2M194.2 115.9v1.2M196.6 113.5h1.1M196.6 111h1.1M196.6 101h1.1M91.2 155.8h1.2M93.6 155.8h2.4M94.8 152.2v1.2M94.8 154.6v2.4"/>
<path d="M94.8 158.2v1.2M97.2 155.8h1.2M215.3 196.9v1.2M215.3 199.3v2.5M211.7 214.1h1.2M211.7 200.6h1.2M214.1 214.1h2.4M214.1 200.6h2.4M215.3 203v1.2M215.3 210.4v1.2M215.3 212.8v2.5M215.3 216.5v1.2"/>
<path d="M217.7 214.1h1.3M217.7 200.6h1.3M218.3 214.3h1.2M218.3 211.8h1.2M220.7 214.3h2.4M220.7 211.8h2.4M221.9 208.2v1.2M221.9 210.6v2M221.9 213.5v2M221.9 216.7v1.2M224.3 214.3h1.2M224.3 211.8h1.2"/>
<path d="M218.3 226.8h1.2M218.3 224.3h1.2M220.7 226.8h2.4M220.7 224.3h2.4M221.9 220.7v1.2M221.9 223.1v2M221.9 226v2M221.9 229.2v1.2M224.3 226.8h1.2M224.3 224.3h1.2"/>
</g>
<path d="M197.9 65.3l2.5-.5v1z" fill="#00803f"/>
<path d="M197.9 65.3l2.5-.5v1zM401.7 65.3h2.5" fill="none" stroke="#00803f" stroke-width=".19"/>
<path d="M401.7 64.8l2.5 .5-2.5 .5z" fill="#00803f"/>
<path d="M197.9 63.3v10.5M200.4 65.3h201.3M401.7 64.8l2.5 .5-2.5 .5zM404.2 63.3v18.7" fill="none" stroke="#00803f" stroke-width=".19"/>
<path d="M320.7 73.3l-1.5 2" fill="none" stroke="#008000" stroke-width=".19"/>
<path d="M320.3 73l.8 .6-1.9 1.7z" fill="#008000"/>
<path d="M363.8 58.4h-31.9l-11.2 14.9M320.3 73l.8 .6-1.9 1.7z" fill="none" stroke="#008000" stroke-width=".19"/>
<path d="M186.3 119.8v2.5" fill="none" stroke="#00803f" stroke-width=".19"/>
<path d="M186.3 119.8l.5 2.5h-1z" fill="#00803f"/>
<path d="M186.3 119.8l.5 2.5h-1zM186.3 111v1.9" fill="none" stroke="#00803f" stroke-width=".19"/>
<circle cx="186.3" cy="113.5" r=".62" fill="#00803f"/>
<path d="M184.3 113.5h4.8M186.3 108.5v4.4M186.3 113.5v6.3M186.3 122.3v2.5" fill="none" stroke="#00803f" stroke-width=".19"/>
<circle cx="186.3" cy="113.5" r=".62" fill="#00803f"/>
<path d="M186.3 101.7v1.8" fill="none" stroke="#00803f" stroke-width=".19"/>
<circle cx="186.3" cy="101" r=".62" fill="#00803f"/>
<path d="M184.3 113.5h4.8M185.8 101h3.3M186.3 101.7v9.3" fill="none" stroke="#00803f" stroke-width=".19"/>
<circle cx="186.3" cy="101" r=".62" fill="#00803f"/>
<path d="M186.3 96v2.5" fill="none" stroke="#00803f" stroke-width=".19"/>
<path d="M185.8 96h1l-.5 2.5z" fill="#00803f"/>
<path d="M185.8 96h1l-.5 2.5zM185.8 98.5h3.3M186.3 93.5v2.5M186.3 98.5v2.5M185.8 101h3.3M186.3 103.5v2.5M32.9 133.1h2.5" fill="none" stroke="#00803f" stroke-width=".19"/>
<path d="M32.9 133.1l2.5-.5v1z" fill="#00803f"/>
<path d="M32.9 133.1l2.5-.5v1zM191.7 133.1h2.5" fill="none" stroke="#00803f" stroke-width=".19"/>
<path d="M191.7 132.6l2.5 .5-2.5 .5z" fill="#00803f"/>
<path d="M194.2 118.6v2.7M32.9 120v15.1M35.4 133.1h156.3M191.7 132.6l2.5 .5-2.5 .5zM194.2 121.7v13.4" fill="none" stroke="#00803f" stroke-width=".19"/>
<path d="M190 97.1a8.6 8.6 0 0 1 3.1-2 11.1 11.1 0 0 1 7.4 16.6 8.4 8.4 0 0 1-11.1 8.1 6.8 6.8 0 0 1 0-11.1 8.6 8.6 0 0 1 .6-11.6zM192.1 120.2l1.6 2" fill="none" stroke="#008000" stroke-width=".19"/>
<path d="M192.1 120.2l2 1.7-.8 .6z" fill="#008000"/>
<path d="M192.1 120.2l2 1.7-.8 .6zM193.7 122.2l8.1 10.9h27.7" fill="none" stroke="#008000" stroke-width=".19"/>
<path d="M190.6 91.2h2.5" fill="none" stroke="#00803f" stroke-width=".19"/>
<path d="M190.6 90.7l2.5 .5-2.5 .5z" fill="#00803f"/>
<path d="M190.6 90.7l2.5 .5-2.5 .5zM195.2 91.2h2.5" fill="none" stroke="#00803f" stroke-width=".19"/>
<path d="M195.2 91.2l2.5-.5v1z" fill="#00803f"/>
<path d="M188.1 91.2h2.5M193.1 91.2h2.1M193.1 90.7v6.3M195.2 91.2l2.5-.5v1zM195.2 90.7v6.3M197.7 91.2h2.5" fill="none" stroke="#00803f" stroke-width=".19"/>
<g font-size="5.2" fill="#008000">
<text x="361.7" y="224">技术要求</text>
<text x="361.7" y="230">1.去除边角毛刺</text>
<text x="361.7" y="235.9">2.未注倒角C0.5</text>
<text x="361.7" y="241.9">3.A面拉丝</text>
</g>
<g font-size="5.2">
<text x="288.9" y="264.4">直段机身板A-660</text>
<text x="364.1" y="281.9">1610516A-K82.5-L660</text>
</g>
<text font-size="4.6" x="271.5" y="279">蓝探科工业自动化（江苏）有限公司</text>
<g font-size="4.2" fill="#008000">
<text x="334.4" y="57.3">方框内全部切除</text>
<text x="297.9" y="64.3">825</text>
<text x="155.5" y="93.6" transform="rotate(-90 155.5 93.6)">74</text>
<text x="191" y="90.2">8.5</text>
<text x="185.3" y="101.9" transform="rotate(-90 185.3 101.9)">10</text>
<text x="185.3" y="109.4" transform="rotate(-90 185.3 109.4)">50</text>
<text x="185.3" y="118.8" transform="rotate(-90 185.3 118.8)">25</text>
<text x="204.3" y="131.9">新加两个腰孔</text>
<text x="110.4" y="132.1">645</text>
</g>
<text font-size="3.7" x="53.3" y="9.7" transform="rotate(180 53.3 9.7)">1610516A-K82.5-L660</text>
<g font-size="3.7" fill="#008000">
<text x="35.9" y="36.1">A</text>
<text x="382.2" y="75.3">B</text>
<text x="215.2" y="184.7">B</text>
<text x="154.7" y="191.2">1 : 4</text>
<text x="156.6" y="186.9">A</text>
<text x="213.4" y="189">1 : 4</text>
</g>
<text font-size="3.5" x="270.2" y="284.2">Lantech Industrial Automation (Jiangsu) Co., Ltd.</text>
<g font-size="3">
<text x="287" y="253.6">UNIT: mm</text>
<text x="326.8" y="253.6">材 料</text>
<text x="351" y="253.5">SUS304</text>
<text x="355.3" y="263.6">制 图</text>
<text x="355.3" y="258.6">设 计</text>
<text x="384.5" y="258.5">LIA012</text>
<text x="384.5" y="263.6">LIA012</text>
<text x="355.3" y="268.6">比 例</text>
<text x="370.3" y="268.5">1 : 4</text>
<text x="385.3" y="268.6">重 量</text>
<text x="402.5" y="268.5">无</text>
<text x="362" y="273.6">共 1</text>
<text x="371" y="273.6">张</text>
<text x="392" y="273.6">第 1</text>
<text x="401" y="273.6">张</text>
<text x="354.5" y="279.1">零件号</text>
</g>
<text font-size="2.4" x="355.5" y="288.4">未经蓝探科事先书面同意，严禁复制或发布此文件。</text>
<g font-size="1.9">
<text x="235.3" y="257.7">未注公差角度及线性公差使用m</text>
<text x="229.5" y="259.9">（GB/T1804-2000），未注形位公差使</text>
<text x="229.5" y="262.2">用K级（GB/T 1184-1996）。</text>
<text x="229.5" y="264.4">—————————————————</text>
<text x="234.4" y="268.8">6 ～</text>
<text x="241.2" y="268.8">30以下</text>
<text x="242.1" y="266.6">6以下</text>
<text x="250.9" y="266.6">±0.05 mm</text>
<text x="250.9" y="268.8">±0.10 mm</text>
<text x="232.4" y="273.3">120 ～</text>
<text x="232.4" y="275.5">400 ～ 1000以下</text>
<text x="233.4" y="271">30 ～</text>
<text x="240.2" y="271">120以下</text>
<text x="240.2" y="273.3">400以下</text>
<text x="250.9" y="271">±0.15 mm</text>
<text x="250.9" y="273.3">±0.20 mm</text>
<text x="250.9" y="275.5">±0.30 mm</text>
<text x="231.4" y="277.7">1000 ～ 2000以下</text>
<text x="239.2" y="279.9">2000以上</text>
<text x="250.9" y="277.7">±0.50 mm</text>
<text x="250.9" y="279.9">±0.80 mm</text>
<text x="232.4" y="286.6">300 ～ 1000以下</text>
<text x="240.2" y="284.3">300以下</text>
<text x="250.9" y="284.3">±30′</text>
<text x="250.9" y="286.6">±15′</text>
<text x="239.2" y="288.8">1000以上</text>
<text x="250.9" y="288.8">±5′</text>
</g>
</svg>
